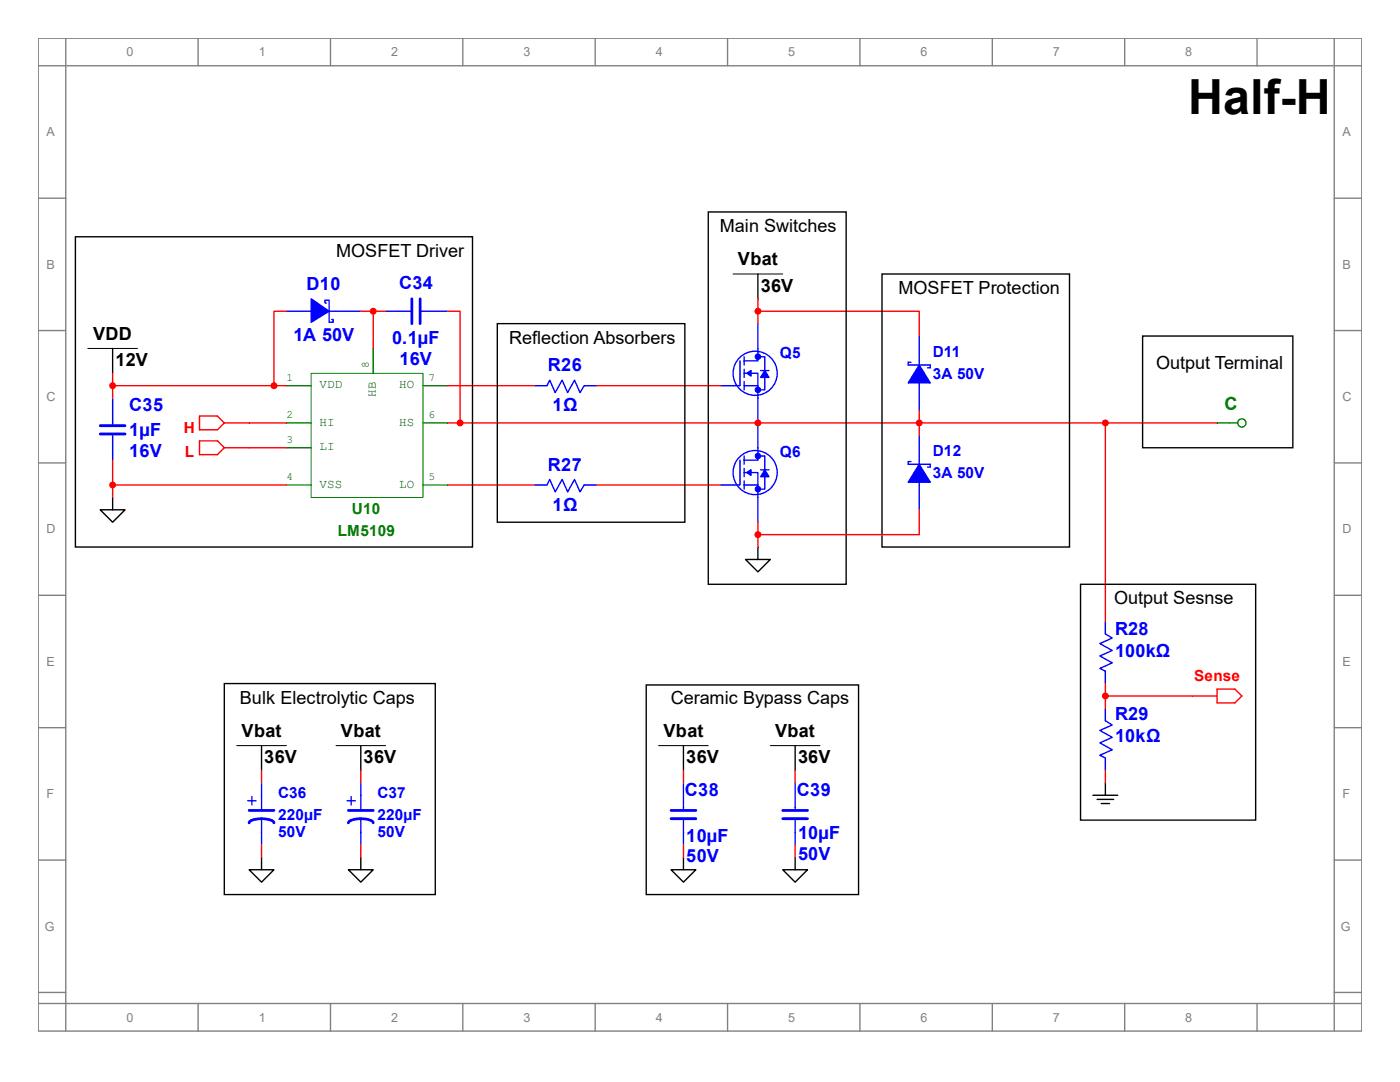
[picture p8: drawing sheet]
<svg xmlns="http://www.w3.org/2000/svg" width="279mm" height="216mm" viewBox="0 0 279 216" stroke-linecap="round" stroke-linejoin="round" font-family="sans-serif">
<g fill="none" stroke="#808080" stroke-width=".28">
<path d="M7.6 7.6h264.2v198.1h-264.2zM7.6 13.1h264.2M13.1 7.6v198.1M39.5 7.6v5.5M66 7.6v5.5M92.4 7.6v5.5M118.8 7.6v5.5M145.2 7.6v5.5M171.6 7.6v5.5M198 7.6v5.5M224.5 7.6v5.5M250.9 7.6v5.5"/>
<path d="M266.3 7.6v198.1M7.6 39.5h5.5M266.3 39.5h5.5M7.6 66h5.5M266.3 66h5.5M7.6 92.4h5.5M266.3 92.4h5.5M7.6 118.8h5.5M266.3 118.8h5.5M7.6 145.2h5.5M266.3 145.2h5.5M7.6 171.6h5.5"/>
<path d="M266.3 171.6h5.5M7.6 198h5.5M266.3 198h5.5M7.6 200.2h264.2M39.5 200.2v5.5M66 200.2v5.5M92.4 200.2v5.5M118.8 200.2v5.5M145.2 200.2v5.5M171.6 200.2v5.5M198 200.2v5.5M224.5 200.2v5.5"/>
<path d="M250.9 200.2v5.5"/>
</g>
<path d="M39.8 83h3.6l1.4 1.4-1.4 1.4h-3.6z" fill="none" stroke="#f00" stroke-width=".28"/>
<path d="M39.8 88h3.6l1.4 1.3-1.4 1.4h-3.6zM44.8 84.4h4.9" fill="none" stroke="#f00" stroke-width=".28"/>
<path d="M44.8 89.3h4.9M242.9 137.5h3.6l1.3 1.4-1.3 1.4h-3.6z" fill="none" stroke="#f00" stroke-width=".28"/>
<path d="M237.9 138.9h5" fill="none" stroke="#f00" stroke-width=".28"/>
<path d="M22.5 84.4v.5M22.5 86.6v2.7" fill="none" stroke="#00f" stroke-width=".28"/>
<path d="M20 84.9h5M20 86.6h5" fill="none" stroke="#00f" stroke-width=".55"/>
<path d="M22.5 89.3v2.5" fill="none" stroke="#00f" stroke-width=".28"/>
<path d="M22.5 79.4v5M79.4 62.1h2.8M83.8 62.1h.6" fill="none" stroke="#00f" stroke-width=".28"/>
<path d="M146.3 54.7h9.9" fill="none" stroke="#000" stroke-width=".2"/>
<path d="M151.3 54.7v4.9" fill="none" stroke="#000" stroke-width=".28"/>
<path d="M82.2 59.6v5M83.8 59.6v5" fill="none" stroke="#00f" stroke-width=".55"/>
<path d="M77 62.1h2.4" fill="none" stroke="#00f" stroke-width=".28"/>
<g fill="none" stroke="#00f" stroke-width=".28">
<path d="M84.4 62.1h4.9M147.7 72v5h-1.4M148.5 74.5h2.8v2.5M148.5 77h2.8v2.4M148.5 71.2v1.6M148.5 73.7v1.6M148.5 76.1v1.7M151.3 69.5v2.5h-2.8M151.3 71.2h1.3v6.6h-1.3M151.8 73.9h1.7"/>
<circle cx="150.7" cy="74.5" r="4.4"/>
</g>
<g fill="#00f" stroke="#00f" stroke-width=".28">
<path d="M149.1 74.5l.8-.6v1.1z"/>
<path d="M152.6 73.9l.9 1.4h-1.7z"/>
</g>
<g fill="#00f" stroke="#00f" stroke-width=".2">
<circle cx="151.3" cy="77.8" r=".55"/>
<circle cx="151.3" cy="71.2" r=".55"/>
</g>
<path d="M151.3 64.6v4.9" fill="none" stroke="#00f" stroke-width=".28"/>
<path d="M143.8 77h2.5" fill="none" stroke="#00f" stroke-width=".28"/>
<g fill="none" stroke="#00f" stroke-width=".28">
<path d="M151.3 79.4v5M147.7 91.8v5h-1.4M148.5 94.3h2.8v2.5M148.5 96.8h2.8v2.5M148.5 91v1.6M148.5 93.5v1.6M148.5 95.9v1.7M151.3 89.3v2.5h-2.8M151.3 91h1.3v6.6h-1.3M151.8 93.7h1.7"/>
<circle cx="150.7" cy="94.3" r="4.4"/>
</g>
<g fill="#00f" stroke="#00f" stroke-width=".28">
<path d="M149.1 94.3l.8-.6v1.1z"/>
<path d="M152.6 93.7l.9 1.4h-1.7z"/>
</g>
<g fill="#00f" stroke="#00f" stroke-width=".2">
<circle cx="151.3" cy="97.6" r=".55"/>
<circle cx="151.3" cy="91" r=".55"/>
</g>
<path d="M151.3 84.4v4.9" fill="none" stroke="#00f" stroke-width=".28"/>
<path d="M143.8 96.8h2.5" fill="none" stroke="#00f" stroke-width=".28"/>
<path d="M151.3 99.3v4.9" fill="none" stroke="#00f" stroke-width=".28"/>
<circle cx="151.3" cy="84.4" r=".55" fill="#f00" stroke="#f00" stroke-width=".28"/>
<path d="M62.1 74.5h22.3v24.8h-22.3z" fill="none" stroke="#008000" stroke-width=".2"/>
<path d="M57.1 77h5" fill="none" stroke="#008000" stroke-width=".28"/>
<path d="M57.1 84.4h5" fill="none" stroke="#008000" stroke-width=".28"/>
<path d="M57.1 89.3h5" fill="none" stroke="#008000" stroke-width=".28"/>
<path d="M57.1 96.8h5" fill="none" stroke="#008000" stroke-width=".28"/>
<path d="M84.4 96.8h4.9" fill="none" stroke="#008000" stroke-width=".28"/>
<path d="M84.4 84.4h4.9" fill="none" stroke="#008000" stroke-width=".28"/>
<path d="M84.4 77h4.9" fill="none" stroke="#008000" stroke-width=".28"/>
<path d="M74.5 69.5v5" fill="none" stroke="#008000" stroke-width=".28"/>
<circle cx="91.8" cy="84.4" r=".55" fill="#f00" stroke="#f00" stroke-width=".28"/>
<path d="M17.5 69.5h9.9" fill="none" stroke="#000" stroke-width=".2"/>
<path d="M22.5 69.5v5" fill="none" stroke="#000" stroke-width=".28"/>
<path d="M109.2 77l.5-1.1 1.1 2.4 1.4-2.4 1.1 2.4 1.4-2.4 1.1 2.4 .8-1.3" fill="none" stroke="#00f" stroke-width=".28"/>
<path d="M106.7 77h2.5" fill="none" stroke="#00f" stroke-width=".28"/>
<path d="M116.6 77h2.5M109.2 96.8l.5-1.1 1.1 2.4 1.4-2.4 1.1 2.4 1.4-2.4 1.1 2.4 .8-1.3" fill="none" stroke="#00f" stroke-width=".28"/>
<path d="M106.7 96.8h2.5" fill="none" stroke="#00f" stroke-width=".28"/>
<path d="M116.6 96.8h2.5M220.6 126.5l1.4 .8-2.5 1.1 2.5 1.4-2.5 1.1 2.5 1.4-2.5 1.1 1.1 .5" fill="none" stroke="#00f" stroke-width=".28"/>
<path d="M220.6 133.9v2.5" fill="none" stroke="#00f" stroke-width=".28"/>
<path d="M220.6 124v2.5M220.6 143.8l1.4 .9-2.5 1.1 2.5 1.3-2.5 1.1 2.5 1.4-2.5 1.1 1.1 .6" fill="none" stroke="#00f" stroke-width=".28"/>
<path d="M220.6 151.3v2.4" fill="none" stroke="#00f" stroke-width=".28"/>
<path d="M181.8 72.3h-.5v.5h4.4v.6h-.6M183.5 72v5M220.6 141.4v2.4" fill="none" stroke="#00f" stroke-width=".28"/>
<g fill="#f00" stroke="#f00" stroke-width=".28">
<circle cx="22.5" cy="77" r=".55"/>
<circle cx="22.5" cy="96.8" r=".55"/>
<circle cx="183.5" cy="84.4" r=".55"/>
</g>
<path d="M22.5 74.5v4.9M89.3 62.1h2.5v22.3M89.3 77h17.4M119.1 77h24.7M22.5 96.8h34.6M22.5 91.8v7.5M49.7 84.4h7.4M49.7 89.3h7.4M89.3 84.4h94.2M89.3 96.8h17.4M119.1 96.8h24.7M220.6 153.7v2.5" fill="none" stroke="#f00" stroke-width=".28"/>
<path d="M22.5 99.3v2.4M20 101.7h5l-2.5 2.5zM148.8 111.6h4.9l-2.4 2.5zM151.3 109.2v2.4M218.1 158.7h5M218.9 159.5h3.3M220.6 156.2v2.5M219.8 160.3h1.6" fill="none" stroke="#000" stroke-width=".28"/>
<path d="M183.5 72.8l2.2 3.6h-4.4z" fill="#00f" stroke="#00f" stroke-width=".28"/>
<path d="M183.5 77v4.9" fill="none" stroke="#00f" stroke-width=".28"/>
<path d="M183.5 67.1v4.9M136.4 161.2v.5M136.4 163.4v2.7" fill="none" stroke="#00f" stroke-width=".28"/>
<path d="M151.3 59.6v5M183.5 81.9v2.5" fill="none" stroke="#f00" stroke-width=".28"/>
<path d="M67.1 148.8h9.9" fill="none" stroke="#000" stroke-width=".2"/>
<path d="M72 148.8v4.9M69.5 173.5h5l-2.5 2.5zM72 171.1v2.4" fill="none" stroke="#000" stroke-width=".28"/>
<circle cx="151.3" cy="62.1" r=".55" fill="#f00" stroke="#f00" stroke-width=".28"/>
<path d="M133.9 161.7h5M133.9 163.4h5" fill="none" stroke="#00f" stroke-width=".55"/>
<path d="M136.4 166.1v2.5" fill="none" stroke="#00f" stroke-width=".28"/>
<path d="M136.4 156.2v5M158.7 161.2v.5M158.7 163.4v2.7" fill="none" stroke="#00f" stroke-width=".28"/>
<path d="M131.4 148.8h10" fill="none" stroke="#000" stroke-width=".2"/>
<path d="M136.4 148.8v4.9M133.9 173.5h5l-2.5 2.5zM136.4 171.1v2.4" fill="none" stroke="#000" stroke-width=".28"/>
<path d="M151.3 62.1h32.2v5M136.4 153.7v2.5M136.4 168.6v2.5" fill="none" stroke="#f00" stroke-width=".28"/>
<path d="M156.2 161.7h5M156.2 163.4h5" fill="none" stroke="#00f" stroke-width=".55"/>
<path d="M158.7 166.1v2.5" fill="none" stroke="#00f" stroke-width=".28"/>
<path d="M49.4 159.8h1.7M50.3 159v1.6M52.2 158.7v3M158.7 156.2v5M52.2 163.4v2.7" fill="none" stroke="#00f" stroke-width=".28"/>
<path d="M47.2 148.8h9.9M153.7 148.8h9.9" fill="none" stroke="#000" stroke-width=".2"/>
<path d="M52.2 148.8v4.9M158.7 148.8v4.9M156.2 173.5h5l-2.5 2.5zM158.7 171.1v2.4" fill="none" stroke="#000" stroke-width=".28"/>
<path d="M220.6 138.9h17.3M220.6 136.4v5M158.7 153.7v2.5M158.7 168.6v2.5" fill="none" stroke="#f00" stroke-width=".28"/>
<circle cx="220.6" cy="138.9" r=".55" fill="#f00" stroke="#f00" stroke-width=".28"/>
<path d="M49.7 164.2a2.54 2.54 0 0 1 2.5-.8h.7a2.13 2.13 0 0 1 1.8 .8M49.7 161.7h5" fill="none" stroke="#00f" stroke-width=".55"/>
<path d="M52.2 166.1v2.5" fill="none" stroke="#00f" stroke-width=".28"/>
<path d="M52.2 156.2v2.5M69.3 159.8h1.6M70.1 159v1.6M72 158.7v3M72 163.4v2.7" fill="none" stroke="#00f" stroke-width=".28"/>
<path d="M49.7 173.5h5l-2.5 2.5zM52.2 171.1v2.4" fill="none" stroke="#000" stroke-width=".28"/>
<path d="M52.2 153.7v2.5M52.2 168.6v2.5" fill="none" stroke="#f00" stroke-width=".28"/>
<path d="M69.5 164.2a2.54 2.54 0 0 1 2.5-.8h.7a2.13 2.13 0 0 1 1.8 .8M69.5 161.7h5" fill="none" stroke="#00f" stroke-width=".55"/>
<path d="M72 166.1v2.5" fill="none" stroke="#00f" stroke-width=".28"/>
<path d="M62.1 62.1h5M65.1 60.5h-.2v-.6h.8v4.4h.8v-.5h-.3M72 156.2v2.5" fill="none" stroke="#00f" stroke-width=".28"/>
<path d="M72 153.7v2.5M72 168.6v2.5" fill="none" stroke="#f00" stroke-width=".28"/>
<path d="M62.1 59.6l3.6 2.5-3.6 2.2z" fill="#00f" stroke="#00f" stroke-width=".28"/>
<path d="M67.1 62.1h4.9" fill="none" stroke="#00f" stroke-width=".28"/>
<path d="M57.1 62.1h5" fill="none" stroke="#00f" stroke-width=".28"/>
<g fill="#f00" stroke="#f00" stroke-width=".28">
<circle cx="74.5" cy="62.1" r=".55"/>
<circle cx="54.7" cy="77" r=".55"/>
</g>
<path d="M22.5 77h34.6M57.1 62.1h-2.4v14.9M72 62.1h5M74.5 62.1v7.4" fill="none" stroke="#f00" stroke-width=".28"/>
<g fill="none" stroke="#008000" stroke-width=".28">
<path d="M245.4 84.4h1.6"/>
<circle cx="247.8" cy="84.4" r=".83"/>
</g>
<path d="M242.9 84.4h2.5" fill="none" stroke="#008000" stroke-width=".28"/>
<circle cx="220.6" cy="84.4" r=".55" fill="#f00" stroke="#f00" stroke-width=".28"/>
<path d="M183.5 84.4h59.4M220.6 84.4v39.6" fill="none" stroke="#f00" stroke-width=".28"/>
<path d="M15 47.2h79.3v62h-79.3zM141.4 42.3h27.5v74.3h-27.5zM176 54.7h37.4v54.5h-37.4zM99.3 64.6h37.4v39.6h-37.4zM228 67.1h30v22.2h-30zM215.6 116.6h35v47h-35zM44.8 136.4h42.1v42.1h-42.1zM129 136.7h42.3v41.8h-42.3z" fill="none" stroke="#000" stroke-width=".28"/>
<path d="M183.5 92.6l2.2 3.6h-4.4z" fill="#00f" stroke="#00f" stroke-width=".28"/>
<path d="M181.8 92.1h-.5v.5h4.4v.6h-.6M183.5 91.8v5" fill="none" stroke="#00f" stroke-width=".28"/>
<path d="M183.5 96.8v4.9" fill="none" stroke="#00f" stroke-width=".28"/>
<path d="M183.5 86.9v4.9" fill="none" stroke="#00f" stroke-width=".28"/>
<path d="M183.5 84.4v2.5M151.3 104.2v5M183.5 101.7v5h-32.2" fill="none" stroke="#f00" stroke-width=".28"/>
<circle cx="151.3" cy="106.7" r=".55" fill="#f00" stroke="#f00" stroke-width=".28"/>
<text font-size="9.7" x="237.2" y="22.6">Half-H</text>
<g font-size="3.6">
<text x="143.7" y="46.3">Main Switches</text>
<text x="67.1" y="51.3">MOSFET Driver</text>
<text x="147.3" y="52.9">Vbat</text>
<text x="151.8" y="58.2">36V</text>
<text x="179.3" y="58.7">MOSFET Protection</text>
<text x="18.6" y="67.8">VDD</text>
<text x="101.6" y="68.6">Reflection Absorbers</text>
<text x="23" y="73">12V</text>
<text x="230.7" y="73.6">Output Terminal</text>
<text x="222.3" y="120.6">Output Sesnse</text>
<text x="47.9" y="140.4">Bulk Electrolytic Caps</text>
<text x="133.9" y="140.4">Ceramic Bypass Caps</text>
<text x="48.2" y="147">Vbat</text>
<text x="68" y="147">Vbat</text>
<text x="132.4" y="147">Vbat</text>
<text x="154.7" y="147">Vbat</text>
<text x="52.7" y="152.3">36V</text>
<text x="72.6" y="152.3">36V</text>
<text x="136.9" y="152.3">36V</text>
<text x="159.3" y="152.3">36V</text>
</g>
<g font-size="3.6" fill="#00f">
<text x="61.2" y="57.9">D10</text>
<text x="79.6" y="57.6">C34</text>
<text x="58.5" y="68.1">1A 50V</text>
<text x="78.3" y="68.6">0.1µF</text>
<text x="79.7" y="72.8">16V</text>
<text x="109.3" y="74.1">R26</text>
<text x="25.8" y="82.1">C35</text>
<text x="110.2" y="82.1">1Ω</text>
<text x="25.8" y="87">1µF</text>
<text x="25.8" y="91.2">16V</text>
<text x="109.3" y="93.9">R27</text>
<text x="110.2" y="101.9">1Ω</text>
<text x="222.5" y="126.7">R28</text>
<text x="222.5" y="131.1">100kΩ</text>
<text x="222.5" y="143.7">R29</text>
<text x="222.5" y="148.1">10kΩ</text>
<text x="136.7" y="158.9">C38</text>
<text x="159" y="158.9">C39</text>
<text x="136.9" y="167.9">10µF</text>
<text x="159.3" y="167.4">10µF</text>
<text x="136.9" y="172.1">50V</text>
<text x="159.3" y="171.5">50V</text>
</g>
<text font-size="3.6" fill="#008000" x="244.3" y="81.8">C</text>
<g font-size="3.1" fill="#00f">
<text x="155.7" y="71.5">Q5</text>
<text x="186.1" y="71.2">D11</text>
<text x="186.1" y="75.6">3A 50V</text>
<text x="155.7" y="91.3">Q6</text>
<text x="186.1" y="91">D12</text>
<text x="186.1" y="95.4">3A 50V</text>
<text x="55.5" y="159.3">C36</text>
<text x="75.3" y="159.3">C37</text>
<text x="55.5" y="163.7">220µF</text>
<text x="55.5" y="167.1">50V</text>
<text x="75.3" y="163.7">220µF</text>
<text x="75.3" y="167.1">50V</text>
</g>
<g font-size="3.1" fill="#f00">
<text x="36.7" y="86.3">H</text>
<text x="36.9" y="91.3">L</text>
<text x="238.3" y="135.8">Sense</text>
</g>
<g font-size="3.1" fill="#008000">
<text x="67.4" y="107">LM5109</text>
<text x="70.2" y="102.6">U10</text>
</g>
<g font-size="2.5" fill="#808080">
<text x="25.2" y="11.2">0</text>
<text x="51.6" y="11.2">1</text>
<text x="78.1" y="11.2">2</text>
<text x="104.5" y="11.2">3</text>
<text x="130.9" y="11.2">4</text>
<text x="157.3" y="11.2">5</text>
<text x="183.7" y="11.2">6</text>
<text x="210.1" y="11.2">7</text>
<text x="236.6" y="11.2">8</text>
<text x="9.3" y="27.2">A</text>
<text x="267.9" y="27.2">A</text>
<text x="9.3" y="53.6">B</text>
<text x="267.9" y="53.6">B</text>
<text x="9.3" y="80">C</text>
<text x="267.9" y="80">C</text>
<text x="9.3" y="106.4">D</text>
<text x="267.9" y="106.4">D</text>
<text x="9.3" y="132.8">E</text>
<text x="267.9" y="132.8">E</text>
<text x="9.3" y="159.3">F</text>
<text x="267.9" y="159.3">F</text>
<text x="8.9" y="185.7">G</text>
<text x="267.6" y="185.7">G</text>
<text x="25.2" y="203.8">0</text>
<text x="51.6" y="203.8">1</text>
<text x="78.1" y="203.8">2</text>
<text x="104.5" y="203.8">3</text>
<text x="130.9" y="203.8">4</text>
<text x="157.3" y="203.8">5</text>
<text x="183.7" y="203.8">6</text>
<text x="210.1" y="203.8">7</text>
<text x="236.6" y="203.8">8</text>
</g>
<g font-size="2.5" fill="#008000">
<text x="63.8" y="77.5">VDD</text>
<text x="79.7" y="77.5">HO</text>
<text x="75" y="79.2" transform="rotate(-90 75 79.2)">HB</text>
<text x="63.8" y="84.9">HI</text>
<text x="63.8" y="89.9">LI</text>
<text x="79.7" y="84.9">HS</text>
<text x="63.8" y="97.3">VSS</text>
<text x="79.7" y="97.3">LO</text>
</g>
<g font-size="2.2" fill="#008000">
<text x="57.1" y="76">1</text>
<text x="73.6" y="73.4" transform="rotate(-90 73.6 73.4)">8</text>
<text x="85.5" y="76">7</text>
<text x="57.1" y="83.4">2</text>
<text x="85.5" y="83.4">6</text>
<text x="57.1" y="88.4">3</text>
<text x="57.1" y="95.8">4</text>
<text x="85.5" y="95.8">5</text>
</g>
</svg>
